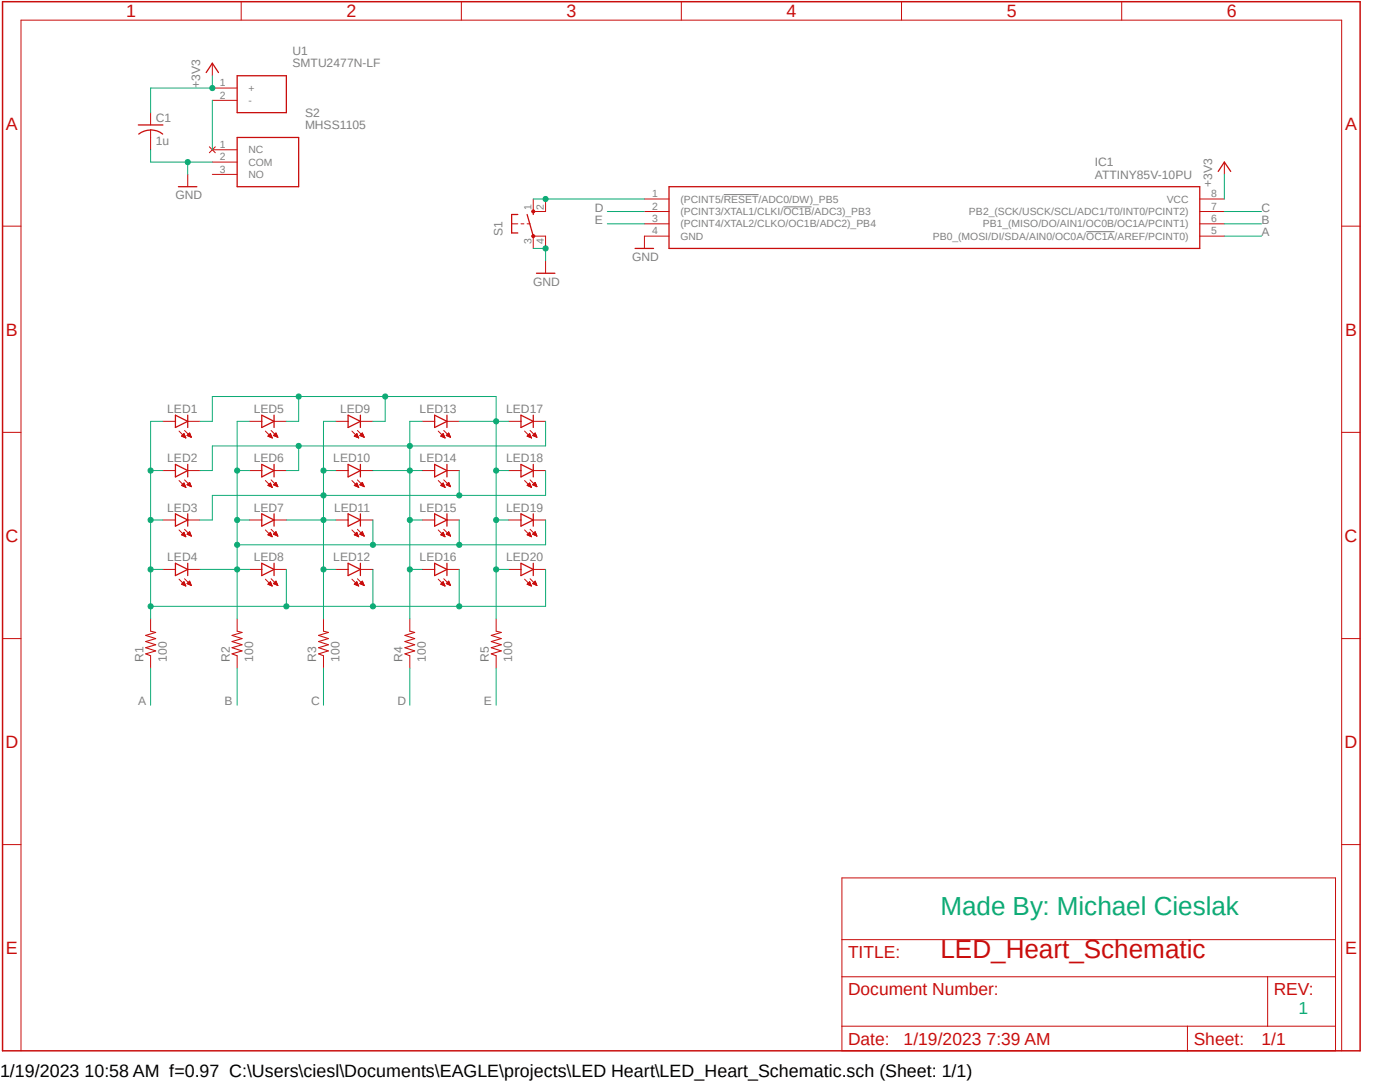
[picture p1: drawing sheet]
<svg xmlns="http://www.w3.org/2000/svg" width="279mm" height="216mm" viewBox="0 0 279 216" stroke-linecap="round" stroke-linejoin="round" font-family="sans-serif">
<path d="M0 0l271.8 210.2M271.8 0l-271.8 210.2" fill="none" stroke="#fff" stroke-width=".2"/>
<path d="M144.4 38.8h7M156.3 41.3h5.7M216.8 46.2h5.6" fill="none" stroke="#808080" stroke-width=".2"/>
<path d="M.5 .3h270.9v209.4h-270.9z" fill="none" stroke="#c90d0c" stroke-width=".3"/>
<g fill="none" stroke="#c90d0c" stroke-width=".2">
<path d="M42.4 17.6h4.9M42.4 12.6v2.5M48.1 .3v3.7M92.1 .3v3.7M136 .3v3.7M179.9 .3v3.7M223.9 .3v3.7M30.1 22.5v2.4M30.1 26v3.9M37.5 34.8v2.5M42.4 20h4.9M128.6 39.7h4.9"/>
<path d="M239.4 39.7h4.9M244.3 32.3v2.5M.5 45.1h3.7M102.1 44.7h1.2M104 44.7h.6M105.2 44.7h.6M106.4 42.2h2.5M106.4 47.1h2.5M128.6 42.2h4.9M128.6 44.7h4.9M133.5 47.1h-4.9v2.5M239.4 42.2h4.9"/>
<path d="M239.4 44.7h4.9M239.4 47.1h4.9M267.8 45.1h3.6M.5 86.3h3.7M32.5 84.1h2.5M32.5 93.9h2.5M35.7 86l1.4 1.4M35.7 95.9l1.4 1.4M36.2 96.9l.5-.5 .4 .8zM36.3 87h.7M36.3 87h.6M36.3 96.9h.7"/>
<path d="M36.3 96.8h.6M36.4 86.9h.5M36.4 96.7h.5M36.4 87.1h.6M36.4 86.8h.4M36.4 96.6h.4M36.5 97h.5M36.5 86.7h.3M36.5 96.6h.3M36.6 86.6h.1M36.6 96.5h.1M36.7 87.2h.3"/>
<path d="M36.7 86.5l-.5 .5 .9 .4M36.7 86.5l.4 .9M36.7 86.5v.1M36.7 97.1h.3M36.7 96.4h.1M36.8 85.9l1.4 1.3M36.8 95.8l1.4 1.3M36.9 87.3h.1M36.9 97.2h.1M37 87.4h.1M37.3 86.9h.7M37.3 96.7h.7"/>
<path d="M37.3 96.7l.9 .4M37.3 96.7l.5-.4 .4 .8M37.4 86.8h.6M37.4 96.6h.6M37.5 84.1h2.4M37.5 87h.6M37.5 93.9h2.4M37.5 86.7h.5M37.5 96.8h.6M37.5 96.6h.5M37.6 86.6h.3M37.6 96.5h.3"/>
<path d="M37.7 87h.4M37.7 86.5h.2M37.7 96.9h.4M37.7 96.4h.2M37.8 86.4h.1M37.8 96.3h.1M37.8 87.1h.3M37.8 86.4l.4 .8-.9-.3zM37.9 97h.2M38.1 87.2h.1M38.1 97.1h.1M49.8 84.1h2.4"/>
<path d="M49.8 93.9h2.4M53 86l1.4 1.4M53 95.9l1.4 1.4M53.5 96.9l.5-.5 .3 .8zM53.5 87h.7M53.5 96.8h.6M53.6 87h.5M53.6 96.9h.6M53.6 96.7h.5M53.6 86.9h.5M53.7 96.6h.4M53.7 87.1h.5"/>
<path d="M53.7 86.8h.4M53.7 97h.5M53.8 86.7h.2M53.8 96.6h.3M53.8 86.6h.2M53.8 96.5h.2M53.9 87.2h.4M53.9 86.5h.1M53.9 97.1h.4M53.9 96.4h.1M54 86.5l.3 .9-.8-.4M54 86.5l-.5 .5"/>
<path d="M54.1 87.3h.2M54.1 85.9l1.4 1.3M54.1 95.8l1.4 1.3M54.1 97.2h.2M54.6 96.7l.5-.4 .4 .8zM54.6 86.9h.7M54.6 96.7h.7M54.7 84.1h2.4M54.7 87h.6M54.7 86.8h.5M54.7 93.9h2.4M54.7 96.6h.5"/>
<path d="M54.7 96.8h.6M54.8 86.7h.4M54.8 96.6h.4M54.9 86.6h.3M54.9 96.5h.3M54.9 87h.4M54.9 86.5h.2M54.9 96.9h.4M54.9 96.4h.2M55 86.4h.1M55 96.3h.1M55.1 86.4l.4 .8-.9-.3z"/>
<path d="M55.1 87.1h.3M55.1 97h.3M55.3 87.2h.1M55.3 97.1h.1M67 84.1h2.5M67 93.9h2.5M70.2 86l1.4 1.4M70.2 95.9l1.4 1.4M70.7 96.9l.5-.5 .4 .8zM70.7 87h.7M70.8 87h.6M70.8 96.9h.6"/>
<path d="M70.8 96.8h.6M70.9 86.9h.4M70.9 96.7h.5M71 87.1h.5M71 86.8h.3M71 96.6h.3M71 97h.5M71 86.7h.3M71.1 86.6h.1M71.1 96.5h.1M71.2 87.2h.3M71.2 97.1h.3"/>
<path d="M71.2 86.5l-.5 .5 .9 .4M71.2 86.5l.4 .9M71.2 86.5v.1M71.2 96.4h.1M71.3 87.3h.2M71.3 85.9l1.4 1.3M71.3 95.8l1.4 1.3M71.4 97.2h.1M71.5 87.4h.1M71.8 96.7l.5-.4 .4 .8zM71.8 86.9h.7M71.8 96.7h.7"/>
<path d="M71.9 84.1h2.5M71.9 86.8h.6M71.9 93.9h2.5M71.9 96.6h.6M72 87h.6M72 96.8h.6M72 86.7h.4M72 96.6h.4M72.1 86.6h.3M72.1 96.5h.3M72.1 87h.5M72.2 86.5h.1"/>
<path d="M72.2 96.9h.4M72.2 96.4h.2M72.3 86.4h.1M72.3 96.3h.1M72.3 86.4l.4 .8-.9-.3zM72.3 87.1h.3M72.4 97h.2M72.6 87.2h.1M72.6 97.1h.1M84.2 84.1h2.5M84.2 93.9h2.5M87.5 86l1.3 1.4"/>
<path d="M87.5 95.9l1.4 1.4M88 96.9l.4-.5 .4 .8zM88 87h.6M88 96.9h.7M88 96.8h.6M88.1 86.9h.5M88.1 96.7h.5M88.2 87.1h.5M88.2 86.8h.4M88.2 96.6h.4M88.2 97h.5M88.3 86.7h.2"/>
<path d="M88.3 96.6h.2M88.3 86.6h.2M88.3 96.5h.2M88.4 87.2h.3M88.4 97.1h.3M88.4 86.5l-.4 .5 .8 .4M88.4 86.5l.4 .9M88.4 86.5l.1 .1M88.4 96.4h.1M88.6 85.9l1.3 1.3M88.6 95.8l1.3 1.3M88.6 87.3h.2"/>
<path d="M88.6 97.2h.2M88.8 87.4h.1M89.1 86.9h.6M89.1 96.7h.6M89.1 96.7l.8 .4M89.1 96.7l.4-.4 .4 .8M89.2 86.8h.5M89.2 96.6h.5M89.2 84.1h2.5M89.2 87h.6M89.2 93.9h2.5M89.2 86.7h.5"/>
<path d="M89.2 96.8h.6M89.3 86.6h.4M89.3 96.5h.4M89.4 87h.4M89.4 86.5h.2M89.4 96.9h.4M89.4 96.4h.2M89.5 86.4h.1M89.5 96.3h.1M89.5 86.4l.4 .8-.8-.3zM89.6 87.1h.3M89.6 97h.3"/>
<path d="M89.8 87.2h.1M89.8 97.1h.1M101.5 84.1h2.5M101.5 93.9h2.5M104.7 86l1.4 1.4M104.7 95.9l1.4 1.4M105.2 87l.5-.5 .3 .9zM105.2 96.9l.5-.5 .3 .8zM105.2 87h.7M105.2 96.8h.7M105.3 96.9h.6M105.3 86.9h.5"/>
<path d="M105.3 96.7h.5M105.4 86.8h.4M105.4 96.6h.4M105.5 87.1h.5M105.5 97h.5M105.5 86.7h.2M105.5 96.6h.2M105.6 86.6h.1M105.6 96.5h.1M105.6 87.2h.4M105.7 86.5h.1M105.7 97.1h.3"/>
<path d="M105.7 96.4h.1M105.8 85.9l1.3 1.3M105.8 95.8l1.3 1.3M105.8 87.3h.2M105.8 97.2h.2M106.3 96.7h.7M106.3 96.7l.8 .4M106.3 96.7l.5-.4 .3 .8M106.3 86.9h.7M106.4 96.6h.6M106.4 84.1h2.5M106.4 87h.6"/>
<path d="M106.4 86.8h.6M106.4 93.9h2.5M106.5 96.8h.5M106.5 96.6h.4M106.5 86.7h.4M106.6 96.5h.3M106.6 86.6h.3M106.6 87h.5M106.6 96.4h.2M106.7 86.5h.1M106.7 96.9h.4M106.7 96.3h.1"/>
<path d="M106.8 86.4h.1M106.8 86.4l.3 .8-.8-.3zM106.8 87.1h.3M106.8 97h.3M107 87.2h.1M107.1 97.1h.1M267.8 86.3h3.6M32.5 103.8h2.5M32.5 113.6h2.5M35.7 105.7l1.4 1.4M35.7 115.6l1.4 1.3M36.3 106.7h.6"/>
<path d="M36.3 116.5h.6M36.3 106.8h.7M36.3 116.6h.7M36.4 106.6h.5M36.4 116.5h.5M36.4 106.5h.4M36.4 116.4h.4M36.5 106.8h.5M36.5 106.4h.3M36.5 116.7h.5M36.5 116.3h.3M36.6 106.3h.1"/>
<path d="M36.6 116.2h.2M36.7 116.1h.1M36.7 106.2l.4 .9-.9-.4zM36.7 106.9h.3M36.7 106.3h.1M36.7 116.1l-.5 .5 .9 .3M36.7 116.1l.4 .8M36.7 116.8h.3M36.8 105.6l1.4 1.4M36.8 115.5l1.4 1.3M36.9 107h.1M36.9 116.9h.1"/>
<path d="M37.3 106.6h.7M37.3 106.6l.9 .4M37.3 106.6l.5-.5 .4 .9M37.3 116.5h.8M37.3 116.5l.9 .3M37.3 116.5l.5-.5 .4 .8M37.4 106.5h.6M37.4 116.4h.6M37.5 103.8h2.4M37.5 113.6h2.4M37.5 106.7h.6M37.5 106.4h.5"/>
<path d="M37.5 116.3h.5M37.5 116.5h.6M37.6 106.3h.3M37.6 116.2h.3M37.7 106.3h.2M37.7 116.1h.2M37.7 106.8h.4M37.7 116.6h.4M37.8 106.2h.1M37.8 116h.1M37.9 106.8h.2M37.9 116.7h.2"/>
<path d="M38.1 106.9h.1M38.1 116.8h.1M49.8 103.8h2.4M49.8 113.6h2.4M53 105.7l1.3 1.4M53 115.6l1.3 1.3M53.5 106.7l.5-.5 .3 .9zM53.5 106.7h.6M53.5 116.5h.6M53.6 106.8h.6M53.6 106.6h.5M53.6 116.6h.6"/>
<path d="M53.6 116.5h.5M53.7 106.5h.4M53.7 116.4h.4M53.8 106.8h.4M53.8 106.4h.3M53.8 116.7h.4M53.8 116.3h.3M53.8 106.3h.2M53.8 116.2h.2M53.9 106.9h.4M53.9 106.3h.1M53.9 116.1h.1"/>
<path d="M54 116.8h.3M54 116.1l-.5 .5 .8 .3M54 116.1l.3 .8M54.1 105.6l1.4 1.4M54.1 115.5l1.4 1.3M54.1 107h.2M54.2 116.9h.1M54.6 106.6h.7M54.6 116.5h.7M54.6 106.6l.9 .4M54.6 106.6l.5-.5 .4 .9M54.6 116.5l.9 .3"/>
<path d="M54.6 116.5l.5-.5 .4 .8M54.7 106.5h.5M54.7 116.4h.5M54.7 103.8h2.4M54.7 113.6h2.4M54.7 106.7h.6M54.7 106.4h.5M54.7 116.3h.5M54.8 116.5h.5M54.8 106.3h.4M54.8 116.2h.4M54.9 106.3h.2"/>
<path d="M54.9 116.1h.2M54.9 106.8h.4M55 106.2h.1M55 116.6h.4M55 116h.1M55.2 106.8h.2M55.2 116.7h.2M55.3 106.9h.1M55.4 116.8h.1M67 103.8h2.5M67 113.6h2.5M70.2 105.7l1.4 1.4"/>
<path d="M70.2 115.6l1.4 1.3M70.7 106.7l.5-.5 .4 .9zM70.7 106.7h.7M70.7 116.5h.7M70.8 106.8h.6M70.8 106.6h.6M70.8 116.6h.6M70.8 116.5h.6M70.9 106.5h.4M70.9 116.4h.4M71 106.8h.5M71 106.4h.3"/>
<path d="M71 116.3h.3M71 116.7h.5M71.1 106.3h.1M71.1 116.2h.1M71.2 106.3h.1M71.2 116.1h.1M71.2 106.9h.3M71.2 116.8h.3M71.2 116.1l-.5 .5 .9 .3M71.2 116.1l.4 .8M71.3 105.6l1.4 1.4M71.3 115.5l1.4 1.3"/>
<path d="M71.4 107h.1M71.4 116.9h.1M71.8 106.6l.5-.5 .4 .9zM71.8 116.5l.5-.5 .4 .8zM71.8 106.6h.7M71.8 116.5h.7M71.9 116.4h.6M71.9 103.8h2.5M71.9 106.5h.6M71.9 113.6h2.5M72 116.3h.4M72 106.7h.6"/>
<path d="M72 106.4h.4M72 116.5h.6M72.1 116.2h.3M72.1 106.3h.3M72.1 116.1h.3M72.2 106.8h.4M72.2 106.3h.2M72.2 116.6h.4M72.2 116h.1M72.3 106.2h.1M72.4 106.8h.2M72.4 116.7h.2"/>
<path d="M72.6 106.9h.1M72.6 116.8h.1M84.2 103.8h2.5M84.2 113.6h2.5M87.5 105.7l1.3 1.4M87.5 115.6l1.3 1.3M88 116.5h.6M88 106.7h.6M88.1 106.8h.6M88.1 116.6h.6M88.1 116.5h.5M88.1 106.6h.5"/>
<path d="M88.1 116.4h.5M88.2 106.5h.4M88.2 106.8h.5M88.2 116.3h.3M88.3 106.4h.2M88.3 116.7h.4M88.3 116.2h.2M88.3 106.3h.2M88.4 116.1h.1M88.4 106.9h.3M88.4 106.3h.1M88.4 106.2l.4 .9-.8-.4z"/>
<path d="M88.4 116.1l-.4 .5 .8 .3M88.4 116.1l.4 .8M88.5 116.8h.2M88.6 105.6l1.3 1.4M88.6 115.5l1.3 1.3M88.6 107h.2M88.6 116.9h.2M89.1 106.6h.6M89.1 116.5h.6M89.1 106.6l.8 .4M89.1 106.6l.4-.5 .4 .9M89.1 116.5l.8 .3"/>
<path d="M89.1 116.5l.4-.5 .4 .8M89.2 106.5h.5M89.2 116.4h.5M89.2 103.8h2.5M89.2 113.6h2.5M89.2 106.7h.6M89.2 106.4h.5M89.2 116.3h.5M89.3 116.5h.5M89.3 106.3h.4M89.3 116.2h.4M89.4 106.3h.2"/>
<path d="M89.4 116.1h.2M89.5 106.8h.3M89.5 116.6h.3M89.5 106.2h.1M89.5 116h.1M89.6 106.8h.3M89.7 116.7h.2M89.8 106.9h.1M89.9 116.8h.1M101.5 103.8h2.5M101.5 113.6h2.5M104.7 105.7l1.3 1.4"/>
<path d="M104.7 115.6l1.3 1.3M105.2 106.7l.5-.5 .3 .9zM105.2 106.7h.7M105.2 116.5h.7M105.3 106.8h.6M105.3 106.6h.5M105.3 116.6h.6M105.3 116.5h.5M105.4 106.5h.4M105.4 116.4h.4M105.5 106.8h.5M105.5 106.4h.3"/>
<path d="M105.5 116.7h.5M105.5 116.3h.3M105.6 106.3h.1M105.6 116.2h.1M105.7 106.9h.3M105.7 106.3h.1M105.7 116.1h.1M105.7 116.8h.3M105.7 116.1l-.5 .5 .8 .3M105.7 116.1l.3 .8M105.8 105.6l1.3 1.4M105.8 115.5l1.3 1.3"/>
<path d="M105.9 107h.1M105.9 116.9h.1M106.3 106.6h.7M106.3 116.5h.7M106.3 106.6l.8 .4M106.3 106.6l.5-.5 .3 .9M106.3 116.5l.8 .3M106.3 116.5l.5-.5 .3 .8M106.4 106.5h.6M106.4 116.4h.6M106.4 103.8h2.5M106.4 113.6h2.5"/>
<path d="M106.5 106.7h.6M106.5 106.4h.4M106.5 116.3h.4M106.5 116.5h.6M106.6 106.3h.3M106.6 116.2h.3M106.6 106.3h.2M106.6 116.1h.2M106.7 106.8h.4M106.7 106.2h.1M106.7 116.6h.4M106.7 116h.1"/>
<path d="M106.9 106.8h.2M106.9 116.7h.2M107.1 106.9h.1M107.1 116.8h.1M.5 127.4h3.7M30.1 123.5v2.4M30.1 130.9v2.4M47.3 123.5v2.4M47.3 130.9v2.4M64.6 123.5v2.4M64.6 130.9v2.4M81.8 123.5v2.4"/>
<path d="M81.8 130.9v2.4M99 123.5v2.4M99 130.9v2.4M267.8 127.4h3.6M.5 168.5h3.7M168 175.2h98.5v34.5h-98.5zM267.8 168.5h3.6M168 194.9h98.5M168 187.5h98.5M253 194.9v9.9M4.2 209.7v-205.7h263.6v205.7M168 204.8h98.5"/>
<path d="M237 204.8v4.9"/>
</g>
<g fill="none" stroke="#c90d0c" stroke-width=".25">
<path d="M41.1 14.5l1.3-1.9 1.2 1.9M47.3 15.1h9.8v7.4h-9.8zM27.6 24.9h4.9M30.1 25.9a3.8 3.8 0 0 1 2.4 .9M30.1 26a3.9 3.9 0 0 0-2.4 .8M35.6 37.3h3.7M133.5 37.3h105.9v12.3h-105.9zM243.1 34.2l1.2-1.9 1.3 1.9M103.3 42.8h-1.2v3.7h1.2M105.2 42.8l1.2 4.3M106.4 42.2v.6M126.7 49.6h3.7"/>
<path d="M35 82.8l2.5 1.3-2.5 1.2zM35 92.7l2.5 1.2-2.5 1.3zM37.5 82.8v2.5M37.5 92.7v2.5M52.2 82.8l2.5 1.3-2.5 1.2zM52.2 92.7l2.5 1.2-2.5 1.3zM54.7 82.8v2.5M54.7 92.7v2.5M69.5 82.8l2.4 1.3-2.4 1.2zM69.5 92.7l2.4 1.2-2.4 1.3zM71.9 82.8v2.5M71.9 92.7v2.5"/>
<path d="M86.7 82.8l2.5 1.3-2.5 1.2zM86.7 92.7l2.5 1.2-2.5 1.3zM89.2 82.8v2.5M89.2 92.7v2.5M104 82.8l2.4 1.3-2.4 1.2zM104 92.7l2.4 1.2-2.4 1.3zM106.4 82.8v2.5M106.4 92.7v2.5M35 102.5l2.5 1.3-2.5 1.2zM35 112.4l2.5 1.2-2.5 1.3zM37.5 102.5v2.5M37.5 112.4v2.5"/>
<path d="M52.2 102.5l2.5 1.3-2.5 1.2zM52.2 112.4l2.5 1.2-2.5 1.3zM54.7 102.5v2.5M54.7 112.4v2.5M69.5 102.5l2.4 1.3-2.4 1.2zM69.5 112.4l2.4 1.2-2.4 1.3zM71.9 102.5v2.5M71.9 112.4v2.5M86.7 102.5l2.5 1.3-2.5 1.2zM86.7 112.4l2.5 1.2-2.5 1.3zM89.2 102.5v2.5M89.2 112.4v2.5"/>
<path d="M104 102.5l2.4 1.3-2.4 1.2zM104 112.4l2.4 1.2-2.4 1.3zM106.4 102.5v2.5M106.4 112.4v2.5"/>
</g>
<path d="M30.1 125.9l1 .3-2 .6 2 .6-2 .6 2 .7-2 .5 2 .7-2 .6 1 .4M47.3 125.9l1 .3-2 .6 2 .6-2 .6 2 .7-2 .5 2 .7-2 .6 1 .4M64.6 125.9l.9 .3-1.9 .6 1.9 .6-1.9 .6 1.9 .7-1.9 .5 1.9 .7-1.9 .6 1 .4M81.8 125.9l1 .3-2 .6 2 .6-2 .6 2 .7-2 .5 2 .7-2 .6 1 .4M99 125.9l1 .3-2 .6 2 .6-2 .6 2 .7-2 .5 2 .7-2 .6 1 .4" fill="none" stroke="#c90d0c" stroke-width=".21"/>
<circle cx="106.4" cy="47.1" r=".32" fill="#c90d0c"/>
<circle cx="106.4" cy="47.1" r=".32" fill="none" stroke="#c90d0c" stroke-width=".2"/>
<path d="M106.2 42h.4l.2 .2-.2 .2h-.4l-.1-.2z" fill-rule="evenodd" fill="#c90d0c"/>
<path d="M41.8 29.3l1.2 1.2M42.4 29.9h4.9M42.4 32.3h4.9M42.4 34.8h4.9M43 29.3l-1.2 1.2M106.4 39.7v2.5M108.9 39.7v2.5M106.2 42h.4l.2 .2-.2 .2h-.4l-.1-.2zM106.4 47.1v2.5M108.9 47.1v2.5M108.9 52v2.5" fill="none" stroke="#c90d0c" stroke-width=".2"/>
<path d="M47.3 27.4h12.3v9.9h-12.3zM107.1 54.5h3.6" fill="none" stroke="#c90d0c" stroke-width=".25"/>
<path d="M30.1 93.9h2.4M32.5 84.1h-2.4v39.4" fill="none" stroke="#0dab76" stroke-width=".2"/>
<circle cx="30.1" cy="93.9" r=".51" fill="#0dab76"/>
<g fill="none" stroke="#0dab76" stroke-width=".2">
<path d="M30.1 103.8h2.4"/>
<circle cx="30.1" cy="93.9" r=".51"/>
</g>
<circle cx="30.1" cy="103.8" r=".51" fill="#0dab76"/>
<g fill="none" stroke="#0dab76" stroke-width=".2">
<path d="M30.1 113.6h2.4"/>
<circle cx="30.1" cy="103.8" r=".51"/>
</g>
<circle cx="30.1" cy="113.6" r=".51" fill="#0dab76"/>
<g fill="none" stroke="#0dab76" stroke-width=".2">
<path d="M108.9 113.6v7.4h-17.2"/>
<circle cx="30.1" cy="113.6" r=".51"/>
</g>
<circle cx="30.1" cy="121" r=".51" fill="#0dab76"/>
<g fill="none" stroke="#0dab76" stroke-width=".2">
<path d="M91.7 113.6v7.4h-61.6"/>
<circle cx="30.1" cy="121" r=".51"/>
</g>
<circle cx="91.6" cy="121" r=".51" fill="#0dab76"/>
<g fill="none" stroke="#0dab76" stroke-width=".2">
<path d="M74.4 113.6v7.4"/>
<circle cx="91.6" cy="121" r=".51"/>
</g>
<circle cx="74.4" cy="121" r=".51" fill="#0dab76"/>
<g fill="none" stroke="#0dab76" stroke-width=".2">
<path d="M57.1 113.6v7.4"/>
<circle cx="74.4" cy="121" r=".51"/>
</g>
<circle cx="57.1" cy="121" r=".51" fill="#0dab76"/>
<g fill="none" stroke="#0dab76" stroke-width=".2">
<path d="M47.3 93.9h2.5M49.8 84.1h-2.5v39.4"/>
<circle cx="57.1" cy="121" r=".51"/>
</g>
<circle cx="47.3" cy="93.9" r=".51" fill="#0dab76"/>
<g fill="none" stroke="#0dab76" stroke-width=".2">
<path d="M47.3 103.8h2.5"/>
<circle cx="47.3" cy="93.9" r=".51"/>
</g>
<circle cx="47.3" cy="103.8" r=".51" fill="#0dab76"/>
<g fill="none" stroke="#0dab76" stroke-width=".2">
<path d="M47.3 113.6h2.5"/>
<circle cx="47.3" cy="103.8" r=".51"/>
</g>
<circle cx="47.3" cy="113.6" r=".51" fill="#0dab76"/>
<g fill="none" stroke="#0dab76" stroke-width=".2">
<path d="M39.9 113.6h7.4M108.9 103.8v4.9h-17.2"/>
<circle cx="47.3" cy="113.6" r=".51"/>
</g>
<circle cx="47.3" cy="108.7" r=".51" fill="#0dab76"/>
<g fill="none" stroke="#0dab76" stroke-width=".2">
<path d="M91.7 103.8v4.9h-44.4"/>
<circle cx="47.3" cy="108.7" r=".51"/>
</g>
<circle cx="91.6" cy="108.7" r=".51" fill="#0dab76"/>
<g fill="none" stroke="#0dab76" stroke-width=".2">
<path d="M74.4 103.8v4.9"/>
<circle cx="91.6" cy="108.7" r=".51"/>
</g>
<circle cx="74.4" cy="108.7" r=".51" fill="#0dab76"/>
<g fill="none" stroke="#0dab76" stroke-width=".2">
<path d="M64.6 93.9h2.4M67 84.1h-2.4v39.4"/>
<circle cx="74.4" cy="108.7" r=".51"/>
</g>
<circle cx="64.6" cy="93.9" r=".51" fill="#0dab76"/>
<g fill="none" stroke="#0dab76" stroke-width=".2">
<path d="M64.6 103.8h2.4"/>
<circle cx="64.6" cy="93.9" r=".51"/>
</g>
<circle cx="64.6" cy="103.8" r=".51" fill="#0dab76"/>
<g fill="none" stroke="#0dab76" stroke-width=".2">
<path d="M64.6 113.6h2.4"/>
<circle cx="64.6" cy="103.8" r=".51"/>
</g>
<circle cx="64.6" cy="113.6" r=".51" fill="#0dab76"/>
<g fill="none" stroke="#0dab76" stroke-width=".2">
<path d="M64.6 98.8h-22.2v5h-2.5"/>
<circle cx="64.6" cy="113.6" r=".51"/>
</g>
<circle cx="64.6" cy="98.8" r=".51" fill="#0dab76"/>
<g fill="none" stroke="#0dab76" stroke-width=".2">
<path d="M91.7 93.9v4.9M108.9 93.9v4.9h-44.3M57.1 103.8h7.5"/>
<circle cx="64.6" cy="98.8" r=".51"/>
</g>
<circle cx="91.6" cy="98.8" r=".51" fill="#0dab76"/>
<g fill="none" stroke="#0dab76" stroke-width=".2">
<path d="M81.8 93.9h2.4M84.2 84.1h-2.4v39.4"/>
<circle cx="91.6" cy="98.8" r=".51"/>
</g>
<circle cx="81.8" cy="93.9" r=".51" fill="#0dab76"/>
<g fill="none" stroke="#0dab76" stroke-width=".2">
<path d="M81.8 103.8h2.4"/>
<circle cx="81.8" cy="93.9" r=".51"/>
</g>
<circle cx="81.8" cy="103.8" r=".51" fill="#0dab76"/>
<g fill="none" stroke="#0dab76" stroke-width=".2">
<path d="M81.8 113.6h2.4"/>
<circle cx="81.8" cy="103.8" r=".51"/>
</g>
<circle cx="81.8" cy="113.6" r=".51" fill="#0dab76"/>
<g fill="none" stroke="#0dab76" stroke-width=".2">
<path d="M59.6 89h-17.2v4.9h-2.5M74.4 93.9h7.4"/>
<circle cx="81.8" cy="113.6" r=".51"/>
</g>
<circle cx="81.8" cy="89" r=".51" fill="#0dab76"/>
<g fill="none" stroke="#0dab76" stroke-width=".2">
<path d="M81.8 89h-22.2v4.9h-2.5"/>
<circle cx="81.8" cy="89" r=".51"/>
</g>
<circle cx="59.6" cy="89" r=".51" fill="#0dab76"/>
<g fill="none" stroke="#0dab76" stroke-width=".2">
<path d="M99 93.9h2.5M101.5 84.1h-2.5v39.4M108.9 84.1v4.9h-27.1"/>
<circle cx="59.6" cy="89" r=".51"/>
</g>
<circle cx="99" cy="93.9" r=".51" fill="#0dab76"/>
<g fill="none" stroke="#0dab76" stroke-width=".2">
<path d="M99 103.8h2.5"/>
<circle cx="99" cy="93.9" r=".51"/>
</g>
<circle cx="99" cy="103.8" r=".51" fill="#0dab76"/>
<g fill="none" stroke="#0dab76" stroke-width=".2">
<path d="M99 113.6h2.5"/>
<circle cx="99" cy="103.8" r=".51"/>
</g>
<circle cx="99" cy="113.6" r=".51" fill="#0dab76"/>
<g fill="none" stroke="#0dab76" stroke-width=".2">
<path d="M91.7 84.1h7.3"/>
<circle cx="99" cy="113.6" r=".51"/>
</g>
<circle cx="99" cy="84.1" r=".51" fill="#0dab76"/>
<g fill="none" stroke="#0dab76" stroke-width=".2">
<path d="M59.6 79.1v5h-2.5M39.9 84.1h2.5v-5h56.6v5"/>
<circle cx="99" cy="84.1" r=".51"/>
</g>
<circle cx="59.6" cy="79.1" r=".51" fill="#0dab76"/>
<g fill="none" stroke="#0dab76" stroke-width=".2">
<path d="M76.9 79.1v5h-2.5"/>
<circle cx="59.6" cy="79.1" r=".51"/>
</g>
<circle cx="76.9" cy="79.1" r=".51" fill="#0dab76"/>
<g fill="none" stroke="#0dab76" stroke-width=".2">
<path d="M106.4 49.6h2.5v2.4M121.2 44.7h7.4M121.2 42.2h7.4M244.3 47.1h7.5M244.3 44.7h7.5M244.3 42.2h7.5M30.1 133.3v7.4M47.3 133.3v7.4M64.6 133.3v7.4M81.8 133.3v7.4M99 133.3v7.4"/>
<circle cx="76.9" cy="79.1" r=".51"/>
</g>
<circle cx="108.9" cy="49.6" r=".51" fill="#0dab76"/>
<g fill="none" stroke="#0dab76" stroke-width=".2">
<path d="M30.1 29.9v2.4h12.3M37.5 32.3v2.5"/>
<circle cx="108.9" cy="49.6" r=".51"/>
</g>
<circle cx="37.5" cy="32.3" r=".51" fill="#0dab76"/>
<g fill="none" stroke="#0dab76" stroke-width=".2">
<path d="M42.4 15.1v2.5h-12.3v4.9M244.3 34.8v4.9"/>
<circle cx="37.5" cy="32.3" r=".51"/>
</g>
<circle cx="42.4" cy="17.6" r=".51" fill="#0dab76"/>
<g fill="none" stroke="#0dab76" stroke-width=".2">
<path d="M106.4 39.7h22.2"/>
<circle cx="42.4" cy="17.6" r=".51"/>
</g>
<circle cx="108.9" cy="39.7" r=".51" fill="#0dab76"/>
<g fill="none" stroke="#0dab76" stroke-width=".2">
<path d="M42.4 20v9.9"/>
<circle cx="108.9" cy="39.7" r=".51"/>
</g>
<text font-size="5.2" fill="#0dab76" x="187.7" y="182.6">Made By: Michael Cieslak</text>
<text font-size="5.2" fill="#c90d0c" x="187.7" y="191.2">LED_Heart_Schematic</text>
<g font-size="3.6" fill="#c90d0c">
<text x="25.2" y="3.4">1</text>
<text x="69.1" y="3.4">2</text>
<text x="113" y="3.4">3</text>
<text x="157" y="3.4">4</text>
<text x="200.9" y="3.4">5</text>
<text x="244.8" y="3.4">6</text>
<text x="1.2" y="25.9">A</text>
<text x="268.4" y="25.9">A</text>
<text x="1.2" y="67">B</text>
<text x="268.4" y="67">B</text>
<text x="1.1" y="108.1">C</text>
<text x="268.4" y="108.1">C</text>
<text x="1.1" y="149.3">D</text>
<text x="268.4" y="149.3">D</text>
<text x="1.2" y="190.4">E</text>
<text x="268.4" y="190.4">E</text>
</g>
<text font-size="3.6" x="0" y="214.9">1/19/2023 10:58 AM f=0.97 C:\Users\ciesl\Documents\EAGLE\projects\LED Heart\LED_Heart_Schematic.sch (Sheet: 1/1)</text>
<g font-size="3.5" fill="#c90d0c">
<text x="169.2" y="191.2">TITLE:</text>
<text x="169.2" y="198.6">Document Number:</text>
<text x="254.2" y="198.6">REV:</text>
<text x="169.2" y="208.4">Date:</text>
<text x="180.3" y="208.4">1/19/2023 7:39 AM</text>
<text x="238.2" y="208.4">Sheet:</text>
<text x="251.7" y="208.4">1/1</text>
</g>
<text font-size="3.5" fill="#0dab76" x="259.2" y="202.3">1</text>
<g font-size="2.4" fill="#808080">
<text x="58.4" y="11">U1</text>
<text x="39.9" y="17.6" transform="rotate(-90 39.9 17.6)">+3V3</text>
<text x="58.4" y="13.5">SMTU2477N-LF</text>
<text x="60.9" y="23.3">S2</text>
<text x="31.1" y="29">1u</text>
<text x="31.1" y="24.3">C1</text>
<text x="60.9" y="25.8">MHSS1105</text>
<text x="218.5" y="35.6">ATTINY85V-10PU</text>
<text x="218.5" y="33.2">IC1</text>
<text x="35" y="39.7">GND</text>
<text x="241.9" y="37.3" transform="rotate(-90 241.9 37.3)">+3V3</text>
<text x="100.3" y="47.1" transform="rotate(-90 100.3 47.1)">S1</text>
<text x="118.7" y="42.2">D</text>
<text x="118.7" y="44.7">E</text>
<text x="251.8" y="47.1">A</text>
<text x="251.8" y="44.7">B</text>
<text x="251.8" y="42.2">C</text>
<text x="126.2" y="52">GND</text>
<text x="106.4" y="57">GND</text>
<text x="33.4" y="82.3">LED1</text>
<text x="50.6" y="82.3">LED5</text>
<text x="67.9" y="82.3">LED9</text>
<text x="83.7" y="82.3">LED13</text>
<text x="101" y="82.3">LED17</text>
<text x="33.4" y="92.2">LED2</text>
<text x="50.6" y="92.2">LED6</text>
<text x="66.5" y="92.2">LED10</text>
<text x="83.7" y="92.2">LED14</text>
<text x="101" y="92.2">LED18</text>
<text x="33.4" y="102.1">LED3</text>
<text x="50.6" y="102.1">LED7</text>
<text x="66.7" y="102.1">LED11</text>
<text x="83.7" y="102.1">LED15</text>
<text x="101" y="102.1">LED19</text>
<text x="33.4" y="111.9">LED4</text>
<text x="50.6" y="111.9">LED8</text>
<text x="66.5" y="111.9">LED12</text>
<text x="83.7" y="111.9">LED16</text>
<text x="101" y="111.9">LED20</text>
<text x="28.6" y="132.1" transform="rotate(-90 28.6 132.1)">R1</text>
<text x="33.3" y="132.1" transform="rotate(-90 33.3 132.1)">100</text>
<text x="45.8" y="132.1" transform="rotate(-90 45.8 132.1)">R2</text>
<text x="50.5" y="132.1" transform="rotate(-90 50.5 132.1)">100</text>
<text x="63.1" y="132.1" transform="rotate(-90 63.1 132.1)">R3</text>
<text x="67.8" y="132.1" transform="rotate(-90 67.8 132.1)">100</text>
<text x="80.3" y="132.1" transform="rotate(-90 80.3 132.1)">R4</text>
<text x="85" y="132.1" transform="rotate(-90 85 132.1)">100</text>
<text x="97.6" y="132.1" transform="rotate(-90 97.6 132.1)">R5</text>
<text x="102.2" y="132.1" transform="rotate(-90 102.2 132.1)">100</text>
<text x="27.6" y="140.7">A</text>
<text x="44.8" y="140.7">B</text>
<text x="62.1" y="140.7">C</text>
<text x="79.3" y="140.7">D</text>
<text x="96.6" y="140.7">E</text>
</g>
<g font-size="2.1" fill="#808080">
<text x="43.9" y="17.2">1</text>
<text x="43.9" y="19.7">2</text>
<text x="49.6" y="18.3">+</text>
<text x="49.6" y="20.7">-</text>
<text x="43.9" y="29.5">1</text>
<text x="43.9" y="32">2</text>
<text x="43.9" y="34.5">3</text>
<text x="49.6" y="30.6">NC</text>
<text x="49.6" y="33.1">COM</text>
<text x="49.6" y="35.6">NO</text>
<text x="106.1" y="41.8" transform="rotate(-90 106.1 41.8)">1</text>
<text x="108.5" y="41.8" transform="rotate(-90 108.5 41.8)">2</text>
<text x="130.1" y="39.4">1</text>
<text x="130.1" y="41.8">2</text>
<text x="135.8" y="40.5">(PCINT5/RESET/ADC0/DW)_PB5</text>
<text x="232.8" y="40.5">VCC</text>
<text x="241.7" y="39.4">8</text>
<text x="241.7" y="41.8">7</text>
<text x="130.1" y="44.3">3</text>
<text x="130.1" y="46.8">4</text>
<text x="135.8" y="42.9">(PCINT3/XTAL1/CLKI/OC1B/ADC3)_PB3</text>
<text x="135.8" y="45.4">(PCINT4/XTAL2/CLKO/OC1B/ADC2)_PB4</text>
<text x="135.8" y="47.8">GND</text>
<text x="186.1" y="47.9">PB0_(MOSI/DI/SDA/AIN0/OC0A/OC1A/AREF/PCINT0)</text>
<text x="193.4" y="42.9">PB2_(SCK/USCK/SCL/ADC1/T0/INT0/PCINT2)</text>
<text x="196.1" y="45.4">PB1_(MISO/DO/AIN1/OC0B/OC1A/PCINT1)</text>
<text x="241.7" y="44.3">6</text>
<text x="241.7" y="46.8">5</text>
<text x="106.1" y="48.6" transform="rotate(-90 106.1 48.6)">3</text>
<text x="108.5" y="48.6" transform="rotate(-90 108.5 48.6)">4</text>
</g>
</svg>
